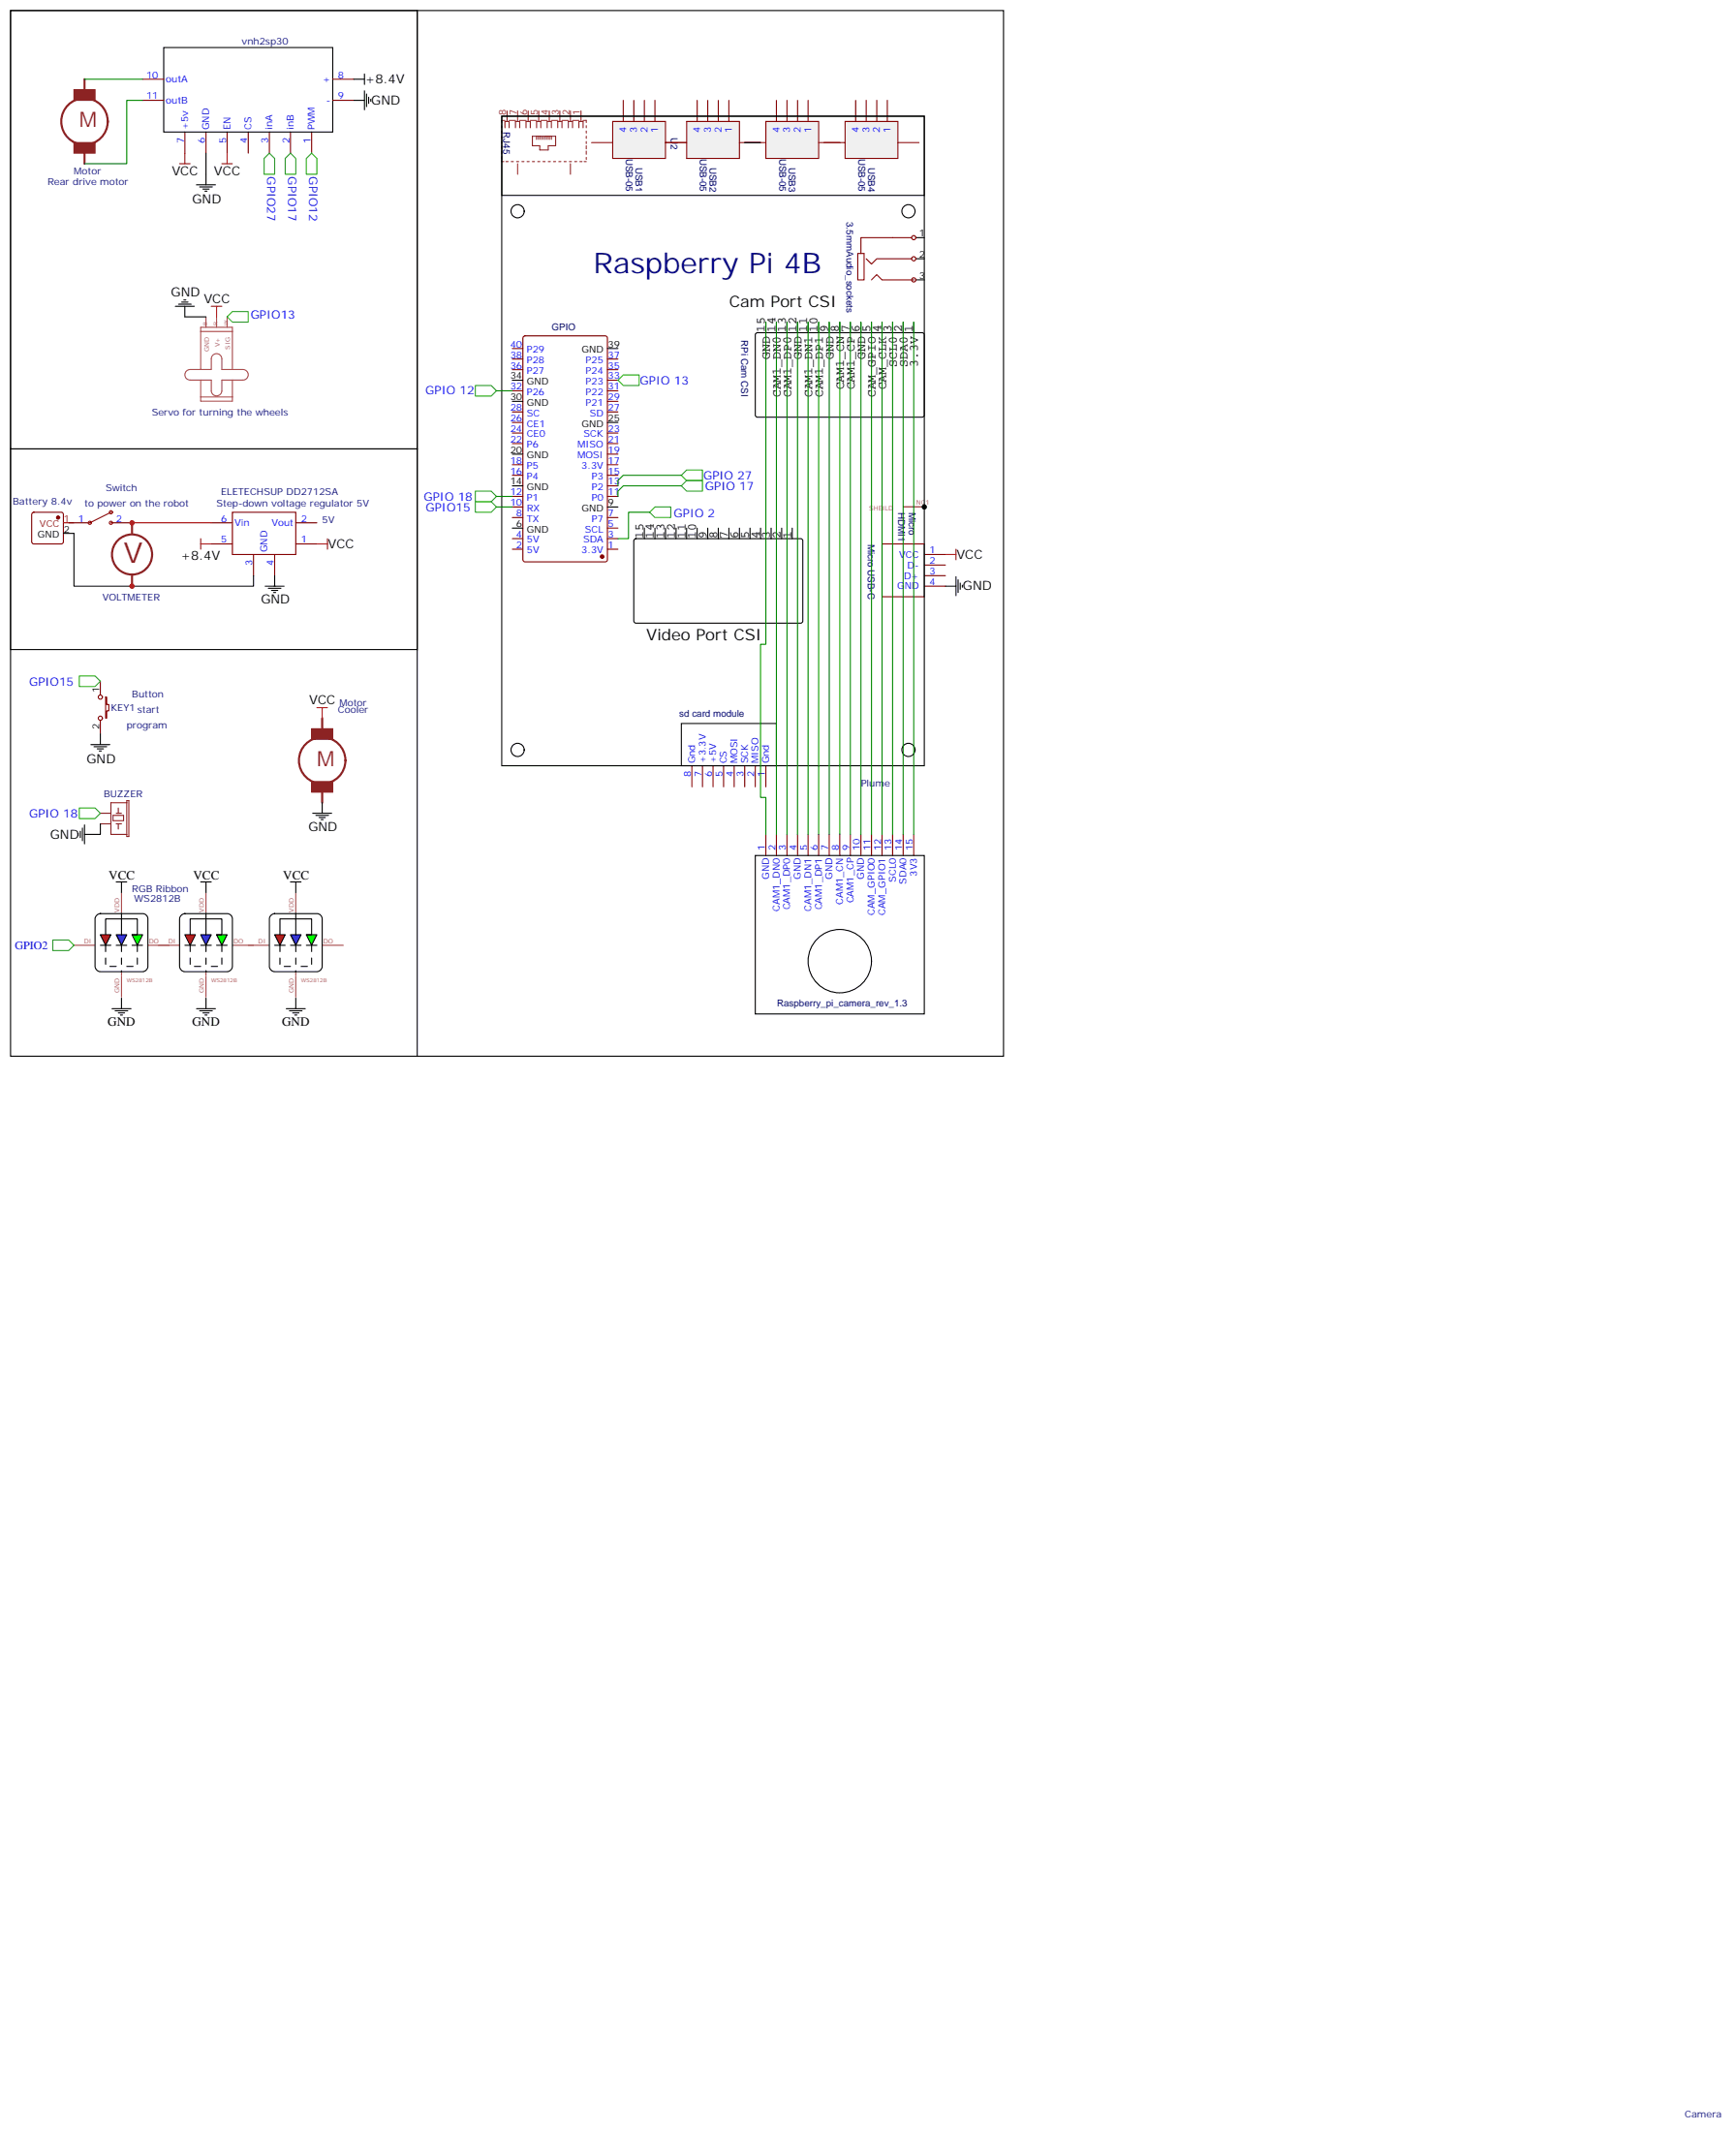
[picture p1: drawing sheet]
<svg xmlns="http://www.w3.org/2000/svg" width="580mm" height="712mm" viewBox="0 0 580 712" stroke-linecap="round" stroke-linejoin="round" font-family="sans-serif">
<path d="M10.8 171.3l.5-.2h9.2l.5 .2 .2 .5v9.2l-.3 .5-.4 .2h-9.2l-.5-.3-.2-.4v-9.2zM70.6 174.6h7M77.6 171.1h21.2v14.1h-21.2zM98.8 174.6h7M70.6 181.7h7M84.7 185.2v7.1M91.7 185.2v7.1M98.8 181.7h7" fill="none" stroke="#870000" stroke-width=".35"/>
<circle cx="19.4" cy="172.9" r=".53" fill="#870000" stroke="#870000" stroke-width=".35"/>
<path d="M21.2 174.6h3.5" fill="none" stroke="#f00" stroke-width=".35"/>
<path d="M21.2 178.2h3.5" fill="none" stroke="#000" stroke-width=".35"/>
<path d="M44.1 174.6v3.6M44.1 192.3v3.5" fill="none" stroke="#8c2424" stroke-width=".71"/>
<g fill="#8c2424">
<circle cx="44.1" cy="174.6" r=".18"/>
<circle cx="44.1" cy="195.8" r=".18"/>
</g>
<g fill="none" stroke="#8c2424" stroke-width=".71">
<circle cx="28.2" cy="40.6" r="7.8"/>
<circle cx="44.1" cy="185.2" r="6.7"/>
</g>
<g fill="none" stroke="#870000" stroke-width=".35">
<path d="M255.8 278.7v7.1M259.3 278.7v7.1M262.8 278.7v7.1M266.3 278.7v7.1M269.9 278.7v7.1M273.4 278.7v7.1M276.9 278.7v7.1M280.5 278.7v7.1M284 278.7v7.1M287.5 278.7v7.1M291 278.7v7.1M294.6 278.7v7.1"/>
<path d="M298.1 278.7v7.1M301.6 278.7v7.1M305.2 278.7v7.1"/>
</g>
<g fill="none" stroke="#000" stroke-width=".35">
<path d="M252.2 285.8h56.5v52.9h-56.5z"/>
<circle cx="280.5" cy="321" r="10.6"/>
</g>
<g fill="#8c2424" stroke="#8c2424" stroke-width=".35">
<path d="M24.7 47.6h7v3.6h-7z"/>
<path d="M24.7 30h7v3.5h-7z"/>
</g>
<circle cx="28.2" cy="30" r=".18" fill="#8c2424"/>
<g fill="none" stroke="#8c2424" stroke-width=".71">
<path d="M28.2 26.5v3.5M28.2 51.2v3.5"/>
<circle cx="107.6" cy="254" r="7.8"/>
</g>
<g fill="#8c2424" stroke="#8c2424" stroke-width=".35">
<path d="M104.1 261.1h7v3.5h-7z"/>
<path d="M104.1 243.4h7v3.5h-7z"/>
</g>
<circle cx="107.6" cy="243.4" r=".18" fill="#8c2424"/>
<path d="M107.6 239.9v3.5M107.6 264.6v3.5" fill="none" stroke="#8c2424" stroke-width=".71"/>
<g fill="none" stroke="#870000" stroke-width=".35">
<path d="M298.1 79.4h7.1M289.3 86.4l1.7 1.8 1.8-1.8h12.4M22.9 174.6h7.1M37 174.6h7.1M33.5 227.5v4.6M35.3 232.8h.3v2.5h.7v2.1h-.7v2.5h-.3zM33.5 240.6v4.6"/>
<circle cx="33.5" cy="232.8" r=".71"/>
<circle cx="33.5" cy="239.9" r=".71"/>
</g>
<g fill="none" stroke="#900" stroke-width=".35">
<path d="M37 171.1l-7 3.5"/>
<circle cx="30" cy="174.6" r=".53"/>
<circle cx="37" cy="174.6" r=".53"/>
<circle cx="37" cy="171.1" r=".53"/>
</g>
<path d="M67 110.7h10.6M68.8 105.8v3.5M72.3 105.8v3.5M75.8 105.8v3.5M62.3 123.9l1.2-.5h7.1v-3.5a1.76 1.76 0 0 1 1.7-1.8 1.76 1.76 0 0 1 1.8 1.8v3.5h7a1.76 1.76 0 0 1 1.8 1.8 1.76 1.76 0 0 1-1.8 1.7h-7v3.6a1.76 1.76 0 0 1-1.8 1.7 1.76 1.76 0 0 1-1.7-1.7v-3.6h-7.1a1.76 1.76 0 0 1-1.6-1 1.76 1.76 0 0 1 .4-2zM67 123.4v-14.1h10.6v14.1M67 126.9v7.1h10.6v-7.1M67 132.6h10.6" fill="none" stroke="#a64a4a" stroke-width=".35"/>
<path d="M33.5 271.6h3.5M33.5 275.2h3.5M37.7 272.3h3.6v1.8h-3.6zM38.8 271.6h1.8M38.8 275.2h1.8M39.5 269.9v1.7M39.5 275.2v1.7M42.3 268.1h-5.3v10.6h5.3M42.3 267.4h.7v12h-.7z" fill="none" stroke="#8c2424" stroke-width=".35"/>
<path d="M305.2 79.4h3.5M305.2 86.4h3.5M305.2 93.5h3.5" fill="none" stroke="#000" stroke-width=".35"/>
<g fill="#f0f0f0" stroke="#870000" stroke-width=".35">
<circle cx="305.2" cy="79.4" r=".71"/>
<circle cx="305.2" cy="86.4" r=".71"/>
<circle cx="305.2" cy="93.5" r=".71"/>
</g>
<g fill="none" stroke="#870000" stroke-width=".35">
<path d="M298.1 79.4h-10.6v5.3h-1v8.8h2.1v-8.8h-1.1M291 93.5l1.8-1.8 1.8 1.8h10.6M294.6 181.7h14.1v17.6h-14.1zM308.7 185.2h7M308.7 188.7h7M308.7 192.3h7M308.7 195.8h7M231.1 255.8v7M234.6 255.8v7M238.1 255.8v7M241.7 255.8v7M245.2 255.8v7"/>
<path d="M248.7 255.8v7M252.2 255.8v7M255.8 255.8v7"/>
</g>
<path d="M301.7 169.3h7" fill="none" stroke="#a64a4a" stroke-width=".35"/>
<path d="M227.5 241.7h31.8v14.1h-31.8z" fill="none" stroke="#000" stroke-width=".35"/>
<g fill="none" stroke="#8c2424" stroke-width=".35">
<path d="M169.3 37v3.6M172.9 37v3.6M176.4 37v3.6M179.9 37v3.6M183.4 37v3.6M187 37v3.6M190.5 37v3.6M194 37v3.6M167.6 42v.7M167.6 43.7v.8M167.6 45.5v.7M167.6 47.3v.7"/>
<path d="M167.6 48.7v1M167.6 50.4v1.1M167.6 52.2v1.1M167.6 53.6v.4h.7M168.6 40.2h-1v.7M168.6 42.7v-2.1h1.4v2.1M169 54h.7M170 40.2h2.2M170.7 54h.7M172.2 42.7v-2.1h1.4v2.1M172.5 54h.7M172.9 54.7v3.5"/>
<path d="M173.6 40.2h2.1M174.3 54h.7M175.7 42.7v-2.1h1.4v2.1M176 54h.7M177.1 40.2h2.1M177.8 54h.7M177.8 45.5h7.8v3.2h-2.5v1.4h-2.8v-1.4h-2.5zM179.2 42.7v-2.1h1.4v2.1M179.2 45.5v1.1M179.6 54h.7M179.9 45.5v1.1M180.6 40.2h2.1"/>
<path d="M180.6 45.5v1.1M181.3 54h.7M181.3 45.5v1.1M182 45.5v1.1M182.7 42.7v-2.1h1.4v2.1M182.7 45.5v1.1M183.1 54h.7M183.4 45.5v1.1M184.1 40.2h2.2M184.1 45.5v1.1M184.9 54h.7M186.3 42.7v-2.1h1.4v2.1"/>
<path d="M186.6 54h.7M187.7 40.2h2.1M188.4 54h.7M189.8 42.7v-2.1h1.4v2.1M190.1 54h.8M190.5 54.7v3.5M191.2 40.2h2.1M191.9 54h.7M193.3 42.7v-2.1h1.4v2.1M193.7 54h.7M194.7 40.2h1.1v.7M195.1 54h.7"/>
<path d="M195.8 42v.7M195.8 43.7v.8M195.8 45.5v.7M195.8 47.3v.7M195.8 48.7v1M195.8 50.4v1.1M195.8 52.6v.7"/>
</g>
<path d="M204.6 40.6h17.6v12.3h-17.6z" fill="#f0f0f0" stroke="#870000" stroke-width=".35"/>
<path d="M208.1 33.5v7.1M211.7 33.5v7.1M215.2 33.5v7.1M218.7 33.5v7.1M197.6 47.6h7M222.2 47.6h7.1" fill="none" stroke="#870000" stroke-width=".35"/>
<path d="M229.3 40.6h17.6v12.3h-17.6z" fill="#f0f0f0" stroke="#870000" stroke-width=".35"/>
<path d="M232.8 33.5v7.1M236.4 33.5v7.1M239.9 33.5v7.1M243.4 33.5v7.1M222.2 47.6h7.1M246.9 47.6h7.1" fill="none" stroke="#870000" stroke-width=".35"/>
<path d="M255.8 40.6h17.6v12.3h-17.6z" fill="#f0f0f0" stroke="#870000" stroke-width=".35"/>
<path d="M259.3 33.5v7.1M262.8 33.5v7.1M266.3 33.5v7.1M269.9 33.5v7.1M248.7 47.6h7.1M273.4 47.6h7.1" fill="none" stroke="#870000" stroke-width=".35"/>
<path d="M282.2 40.6h17.7v12.3h-17.7z" fill="#f0f0f0" stroke="#870000" stroke-width=".35"/>
<g fill="none" stroke="#870000" stroke-width=".35">
<path d="M47.6 26.5h7.1M47.6 33.5h7.1M111.1 26.5h7.1M111.1 33.5h7.1M285.8 33.5v7.1M289.3 33.5v7.1M292.8 33.5v7.1M296.3 33.5v7.1M61.7 44.1v7.1M68.8 44.1v7.1M75.8 44.1v7.1M82.9 44.1v7.1"/>
<path d="M90 44.1v7.1M97 44.1v7.1M104.1 44.1v7.1M275.2 47.6h7M299.9 47.6h7M171.1 119.9h3.5M171.1 116.4h3.5M174.9 112.4l.4-.2h26.8l.7 .4v74.4l-.4 .6-27.1 .1-.6-.5-.1-74.3zM202.8 119.9h3.6M171.1 137.6h3.5M171.1 130.5h3.5M171.1 123.5h3.5"/>
<path d="M202.8 137.6h3.6M202.8 134.1h3.6M202.8 130.5h3.6M202.8 127h3.6M202.8 123.5h3.6M171.1 158.8h3.5M171.1 155.2h3.5M171.1 148.2h3.5M171.1 144.6h3.5M171.1 141.1h3.5M202.8 158.8h3.6M202.8 155.2h3.6"/>
<path d="M202.8 151.7h3.6M202.8 148.2h3.6M202.8 144.6h3.6M171.1 179.9h3.5M171.1 172.9h3.5M171.1 165.8h3.5M171.1 169.3h3.5M202.8 179.9h3.6M202.8 176.4h3.6M202.8 172.9h3.6M202.8 165.8h3.6M202.8 162.3h3.6"/>
<path d="M171.1 183.4h3.5M202.8 183.4h3.6"/>
</g>
<g fill="none" stroke="#000" stroke-width=".35">
<path d="M3.5 3.5h331.6v349.3h-331.6zM3.5 3.5h135.8v146.4h-135.8zM54.7 15.9h56.4v28.2h-56.4zM139.3 3.5v349.3M118.2 33.5h3.5M118.2 26.5h3.5M121.7 24.7v3.5M121.7 30.3v6.4M122.4 31.4v4.2M123.1 32.5v2.1M123.8 33.2v.7M167.6 38.8h141.1v217h-141.1z"/>
<path d="M167.6 38.8h141.1v26.5h-141.1zM68.8 51.2v10.5M248.7 47.6h5.3M65.6 61.7h6.4M66.7 62.4h4.2M67.7 63.1h2.1M68.4 63.9h.7M58.6 102.3h6.3M59.6 101.6h4.3M60.7 100.9h2.1M61.4 100.2h.7M61.7 102.3v3.5h7.1"/>
<path d="M202.8 116.4h3.6M252.5 111.3l.4-.2 55.3 .1 .5 .6-.1 27.1-.6 .4h-55.3l-.5-.7v-26.8zM255.8 107.6v3.5M259.3 107.6v3.5M262.8 107.6v3.5M266.3 107.6v3.5M269.9 107.6v3.5M273.4 107.6v3.5M276.9 107.6v3.5M280.5 107.6v3.5M284 107.6v3.5M287.5 107.6v3.5"/>
<path d="M291 107.6v3.5M294.6 107.6v3.5M298.1 107.6v3.5M301.6 107.6v3.5M305.2 107.6v3.5M171.1 127h3.5M171.1 134.1h3.5M3.5 149.9h135.8v67.1h-135.8zM171.1 151.7h3.5M202.8 141.1h3.6M24.7 178.2v17.6h60v-3.5M171.1 162.3h3.5"/>
<path d="M171.1 176.4h3.5M202.8 169.3h3.6M215.2 176.4v3.5M218.7 176.4v3.5M222.2 176.4v3.5M225.8 176.4v3.5M229.3 176.4v3.5M232.8 176.4v3.5M236.4 176.4v3.5M239.9 176.4v3.5M243.4 176.4v3.5M246.9 176.4v3.5"/>
<path d="M250.5 176.4v3.5M254 176.4v3.5M257.5 176.4v3.5M261.1 176.4v3.5M264.6 176.4v3.5M88.5 195.8h6.4M89.6 196.5h4.2M90.7 197.2h2.1M91.4 197.9h.7M91.7 192.3v3.5M211.9 180.1l.5-.2 55.3 .1 .4 .6-.1 27.1-.6 .4h-55.3l-.4-.7v-26.8zM315.7 195.8h3.6"/>
<path d="M319.3 192.6v6.4M320 193.7v4.2M320.7 194.7v2.2M321.4 195.4v.7M30.3 248.7h6.4M31.4 249.4h4.2M32.5 250.1h2.1M33.2 250.8h.7M33.5 245.2v3.5M26.1 278.3v.7M26.8 277.6v2.2M27.5 276.6v4.2"/>
<path d="M28.2 275.5v6.4M33.5 275.2v3.5h-5.3M104.4 271.6h6.4M105.5 272.3h4.2M106.5 273h2.2M107.2 273.8h.7M107.6 268.1v3.5M32.3 305.7l1.2-.5h14.1l1.3 .5 .5 1.2v15.9l-.6 1.2-1.2 .6h-14.1l-1.2-.6-.6-1.2v-15.9z"/>
<circle cx="172.9" cy="70.6" r="2.2"/>
<circle cx="303.4" cy="70.6" r="2.2"/>
<circle cx="172.9" cy="250.5" r="2.2"/>
<circle cx="303.4" cy="250.5" r="2.2"/>
</g>
<circle cx="201.1" cy="185.9" r=".53" fill="#870000" stroke="#870000" stroke-width=".35"/>
<g fill="none" stroke="#008700" stroke-width=".35">
<path d="M28.2 26.5h19.4M47.6 33.5h-5.3v21.2h-14.1M255.8 107.6v107.6h-1.8v51.1h1.8v12.4M259.3 107.6v171.1M262.8 107.6v171.1M266.3 107.6v171.1M269.9 107.6v171.1M273.4 107.6v171.1M276.9 107.6v171.1M280.5 107.6v171.1M284 107.6v171.1M287.5 107.6v171.1"/>
<path d="M291 107.6v171.1M294.6 107.6v171.1M298.1 107.6v171.1M301.6 107.6v171.1M305.2 107.6v171.1M165.8 130.5h5.3M227.5 158.8h-19.4l-1.7 1.7v1.8M165.8 165.8h5.3M165.8 169.3h5.3M227.5 162.3h-19.4l-1.7 1.7v1.8"/>
</g>
<path d="M88.2 52.9l1.8-1.7 1.7 1.7v5.3h-3.5zM95.2 52.9l1.8-1.7 1.8 1.7v5.3h-3.6zM102.3 52.9l1.8-1.7 1.7 1.7v5.3h-3.5zM77.6 104.1h5.3v3.5h-5.3l-1.8-1.8zM158.7 128.8h5.3l1.8 1.7-1.8 1.8h-5.3zM208.1 125.2h5.3v3.6h-5.3l-1.7-1.8zM227.5 158.8l1.8-1.8h5.3v3.5h-5.3zM158.7 164h5.3l1.8 1.8-1.8 1.8h-5.3zM158.7 167.6h5.3l1.8 1.7-1.8 1.8h-5.3zM227.5 162.3l1.8-1.8h5.3v3.5h-5.3zM26.5 225.8h5.2l1.8 1.7-1.8 1.8h-5.2zM26.5 269.9h5.2l1.8 1.7-1.8 1.8h-5.2z" fill="none" stroke="#3c0" stroke-width=".35"/>
<g fill="none" stroke="#c00" stroke-width=".35">
<path d="M60 54.7h3.5M61.7 51.2v3.5M74.1 54.7h3.5M75.8 51.2v3.5M70.6 102.3h3.5M72.3 102.3v3.5M44.1 174.6h26.5M67 179.9v3.5M109.4 179.9v3.5M67 181.7h3.6M105.8 181.7h3.6M315.7 185.2h3.6"/>
<path d="M319.3 183.4v3.6M105.8 236.4h3.6M107.6 236.4v3.5"/>
</g>
<path d="M40.6 298.1v6.9M24.7 315.7h6.9M49.5 315.7h6.9M40.6 324.4v1.5M40.6 326.1v6.9" fill="none" stroke="#a64a4a" stroke-width=".35"/>
<path d="M33.5 312.2h3.5l-1.7 3.5z" fill="#f00" stroke="#000" stroke-width=".35"/>
<path d="M33.5 315.7h3.5M38.8 315.7h3.5" fill="none" stroke="#000" stroke-width=".35"/>
<path d="M38.8 312.2h3.5l-1.7 3.5z" fill="#00f" stroke="#000" stroke-width=".35"/>
<path d="M44.1 315.7h3.5" fill="none" stroke="#000" stroke-width=".35"/>
<path d="M44.1 312.2h3.5l-1.7 3.5z" fill="#0f0" stroke="#000" stroke-width=".35"/>
<path d="M38.8 294.6h3.5M40.6 294.6v3.5M35.3 312.2v-5.3h10.6v5.3h-1.8M40.6 305.2v7M60.6 305.7l1.1-.5h14.1l1.3 .5 .5 1.2v15.9l-.6 1.2-1.2 .6h-14.1l-1.2-.6-.5-1.2v-15.9zM37.4 336.9h6.3M38.5 337.6h4.2M39.5 338.3h2.1M40.2 339h.7M40.6 333.4v3.5" fill="none" stroke="#000" stroke-width=".35"/>
<path d="M35.3 315.7v7.1h5.3M40.6 315.7v8.9M45.9 315.7v7.1h-5.3" fill="none" stroke="#000" stroke-width=".35" stroke-dasharray="2.1 2.1"/>
<path d="M217 171.1l1.7-1.8h5.3v3.6h-5.3zM17.6 314h5.3l1.8 1.7-1.8 1.8h-5.3z" fill="none" stroke="#3c0" stroke-width=".35"/>
<path d="M217 171.1h-7.1v8.8h-3.5" fill="none" stroke="#008700" stroke-width=".35"/>
<path d="M68.8 298.1v6.9M52.9 315.7h7M77.7 315.7h7M68.8 324.4v1.5M68.8 326.1v6.9" fill="none" stroke="#a64a4a" stroke-width=".35"/>
<path d="M61.7 312.2h3.6l-1.8 3.5z" fill="#f00" stroke="#000" stroke-width=".35"/>
<path d="M61.7 315.7h3.6M67 315.7h3.6" fill="none" stroke="#000" stroke-width=".35"/>
<path d="M67 312.2h3.6l-1.8 3.5z" fill="#00f" stroke="#000" stroke-width=".35"/>
<path d="M72.3 315.7h3.5" fill="none" stroke="#000" stroke-width=".35"/>
<path d="M72.3 312.2h3.5l-1.7 3.5z" fill="#0f0" stroke="#000" stroke-width=".35"/>
<path d="M63.5 312.2v-5.3h10.6v5.3h-1.8M68.8 305.2v7M90.5 305.7l1.2-.5h14.1l1.3 .5 .5 1.2v15.9l-.6 1.2-1.2 .6h-14.1l-1.2-.6-.5-1.2v-15.9z" fill="none" stroke="#000" stroke-width=".35"/>
<path d="M63.5 315.7v7.1h5.3M68.8 315.7v8.9M74.1 315.7v7.1h-5.3" fill="none" stroke="#000" stroke-width=".35" stroke-dasharray="2.1 2.1"/>
<path d="M98.8 298.1v6.9M82.9 315.7h6.9M107.7 315.7h7M98.8 324.4v1.5M98.8 326.1v6.9" fill="none" stroke="#a64a4a" stroke-width=".35"/>
<path d="M91.7 312.2h3.5l-1.7 3.5z" fill="#f00" stroke="#000" stroke-width=".35"/>
<path d="M91.7 315.7h3.5M97 315.7h3.5" fill="none" stroke="#000" stroke-width=".35"/>
<path d="M97 312.2h3.5l-1.7 3.5z" fill="#00f" stroke="#000" stroke-width=".35"/>
<path d="M102.3 315.7h3.5" fill="none" stroke="#000" stroke-width=".35"/>
<path d="M102.3 312.2h3.5l-1.7 3.5z" fill="#0f0" stroke="#000" stroke-width=".35"/>
<g fill="none" stroke="#000" stroke-width=".35">
<path d="M67 294.6h3.6M68.8 294.6v3.5M97 294.6h3.5M98.8 294.6v3.5M93.5 312.2v-5.3h10.6v5.3h-1.8M98.8 305.2v7M65.6 336.9h6.4M66.7 337.6h4.2M67.7 338.3h2.1M68.4 339h.7M68.8 333.4v3.5M95.6 336.9h6.4"/>
<path d="M96.7 337.6h4.2M97.7 338.3h2.1M98.4 339h.7M98.8 333.4v3.5"/>
</g>
<path d="M93.5 315.7v7.1h5.3M98.8 315.7v8.9M104.1 315.7v7.1h-5.3" fill="none" stroke="#000" stroke-width=".35" stroke-dasharray="2.1 2.1"/>
<g fill="#c00">
<circle cx="44.1" cy="174.6" r=".88"/>
<circle cx="44.1" cy="195.8" r=".88"/>
</g>
<circle cx="308.7" cy="169.3" r=".88" fill="#000"/>
<text font-size="9.5" fill="#000080" x="198.2" y="91.1">Raspberry Pi 4B</text>
<text font-size="9.5" fill="#8d2323" x="41.3" y="188">V</text>
<g font-size="7.1" fill="#8d2323">
<text x="26.5" y="42.3">M</text>
<text x="105.8" y="255.8">M</text>
</g>
<g font-size="5.3">
<text x="243.5" y="102.7">Cam Port CSI</text>
<text x="215.9" y="213.8">Video Port CSI</text>
</g>
<g font-size="4.2">
<text x="121.9" y="27.9">+8.4V</text>
<text x="124" y="34.9">GND</text>
<text x="57.4" y="58.6">VCC</text>
<text x="71.5" y="58.6">VCC</text>
<text x="64.2" y="67.8">GND</text>
<text x="57.1" y="99.1">GND</text>
<text x="68.1" y="101.2">VCC</text>
<text x="255.4" y="110.9" transform="rotate(-90 255.4 110.9)">15</text>
<text x="258.9" y="110.9" transform="rotate(-90 258.9 110.9)">14</text>
<text x="262.5" y="110.9" transform="rotate(-90 262.5 110.9)">13</text>
<text x="266" y="110.9" transform="rotate(-90 266 110.9)">12</text>
<text x="269.5" y="110.9" transform="rotate(-90 269.5 110.9)">11</text>
<text x="273" y="110.9" transform="rotate(-90 273 110.9)">10</text>
<text x="276.6" y="110.9" transform="rotate(-90 276.6 110.9)">9</text>
<text x="280.1" y="110.9" transform="rotate(-90 280.1 110.9)">8</text>
<text x="283.6" y="110.9" transform="rotate(-90 283.6 110.9)">7</text>
<text x="287.2" y="110.9" transform="rotate(-90 287.2 110.9)">6</text>
<text x="290.7" y="110.9" transform="rotate(-90 290.7 110.9)">5</text>
<text x="294.2" y="110.9" transform="rotate(-90 294.2 110.9)">4</text>
<text x="297.7" y="110.9" transform="rotate(-90 297.7 110.9)">3</text>
<text x="301.3" y="110.9" transform="rotate(-90 301.3 110.9)">2</text>
<text x="304.8" y="110.9" transform="rotate(-90 304.8 110.9)">1</text>
<text x="257.2" y="120.1" transform="rotate(-90 257.2 120.1)">GND</text>
<text x="267.8" y="120.1" transform="rotate(-90 267.8 120.1)">GND</text>
<text x="278.3" y="120.1" transform="rotate(-90 278.3 120.1)">GND</text>
<text x="288.9" y="120.1" transform="rotate(-90 288.9 120.1)">GND</text>
<text x="299.5" y="122.6" transform="rotate(-90 299.5 122.6)">SCL0</text>
<text x="303" y="122.6" transform="rotate(-90 303 122.6)">SDA0</text>
<text x="306.6" y="122.6" transform="rotate(-90 306.6 122.6)">3.3V</text>
<text x="281.9" y="130.2" transform="rotate(-90 281.9 130.2)">CAM1_CN</text>
<text x="285.4" y="130.2" transform="rotate(-90 285.4 130.2)">CAM1_CP</text>
<text x="296" y="130.2" transform="rotate(-90 296 130.2)">CAM_CLK</text>
<text x="260.7" y="132.8" transform="rotate(-90 260.7 132.8)">CAM1_DN0</text>
<text x="264.2" y="132.8" transform="rotate(-90 264.2 132.8)">CAM1_DP0</text>
<text x="271.3" y="132.8" transform="rotate(-90 271.3 132.8)">CAM1_DN1</text>
<text x="274.8" y="132.8" transform="rotate(-90 274.8 132.8)">CAM1_DP1</text>
<text x="292.5" y="132.8" transform="rotate(-90 292.5 132.8)">CAM_GPIO</text>
<text x="214.8" y="179.7" transform="rotate(-90 214.8 179.7)">15</text>
<text x="218.4" y="179.7" transform="rotate(-90 218.4 179.7)">14</text>
<text x="221.9" y="179.7" transform="rotate(-90 221.9 179.7)">13</text>
<text x="225.4" y="179.7" transform="rotate(-90 225.4 179.7)">12</text>
<text x="229" y="179.7" transform="rotate(-90 229 179.7)">11</text>
<text x="232.5" y="179.7" transform="rotate(-90 232.5 179.7)">10</text>
<text x="236" y="179.7" transform="rotate(-90 236 179.7)">9</text>
<text x="239.5" y="179.7" transform="rotate(-90 239.5 179.7)">8</text>
<text x="243.1" y="179.7" transform="rotate(-90 243.1 179.7)">7</text>
<text x="246.6" y="179.7" transform="rotate(-90 246.6 179.7)">6</text>
<text x="250.1" y="179.7" transform="rotate(-90 250.1 179.7)">5</text>
<text x="253.6" y="179.7" transform="rotate(-90 253.6 179.7)">4</text>
<text x="257.2" y="179.7" transform="rotate(-90 257.2 179.7)">3</text>
<text x="260.7" y="179.7" transform="rotate(-90 260.7 179.7)">2</text>
<text x="264.2" y="179.7" transform="rotate(-90 264.2 179.7)">1</text>
<text x="109.5" y="183.1">VCC</text>
<text x="60.3" y="186.8">+8.4V</text>
<text x="319.4" y="186.6">VCC</text>
<text x="321.6" y="197.2">GND</text>
<text x="87.1" y="201.4">GND</text>
<text x="103.2" y="235.3">VCC</text>
<text x="28.9" y="254.8">GND</text>
<text x="16.8" y="280.1">GND</text>
<text x="103" y="277.7">GND</text>
<text x="36.3" y="293.9">VCC</text>
<text x="64.6" y="293.9">VCC</text>
<text x="94.5" y="293.9">VCC</text>
<text x="36" y="342.5">GND</text>
<text x="64.2" y="342.5">GND</text>
<text x="94.2" y="342.5">GND</text>
</g>
<g font-size="3.9" fill="#00f">
<text x="89.2" y="59" transform="rotate(90 89.2 59)">GPIO27</text>
<text x="96.3" y="59" transform="rotate(90 96.3 59)">GPIO17</text>
<text x="103.3" y="59" transform="rotate(90 103.3 59)">GPIO12</text>
<text x="83.7" y="106.4">GPIO13</text>
<text x="142.1" y="131.8">GPIO 12</text>
<text x="213.7" y="128.3">GPIO 13</text>
<text x="234.9" y="160.1">GPIO 27</text>
<text x="141.5" y="167.3">GPIO 18</text>
<text x="235.5" y="163.8">GPIO 17</text>
<text x="142.2" y="170.8">GPIO15</text>
<text x="225" y="172.6">GPIO 2</text>
<text x="9.7" y="229">GPIO15</text>
<text x="9.7" y="273.1">GPIO 18</text>
<text x="5" y="317">GPIO2</text>
</g>
<g font-size="3.2" fill="#000080">
<text x="80.7" y="14.8">vnh2sp30</text>
<text x="168.1" y="44.1" transform="rotate(90 168.1 44.1)">RJ45</text>
<text x="224" y="45.9" transform="rotate(90 224 45.9)">U2</text>
<text x="209.1" y="52.9" transform="rotate(90 209.1 52.9)">USB-05</text>
<text x="233.8" y="52.9" transform="rotate(90 233.8 52.9)">USB-05</text>
<text x="260.2" y="52.9" transform="rotate(90 260.2 52.9)">USB-05</text>
<text x="286.7" y="52.9" transform="rotate(90 286.7 52.9)">USB-05</text>
<text x="24.7" y="58.2">Motor</text>
<text x="212.3" y="55.8" transform="rotate(90 212.3 55.8)">USB1</text>
<text x="237" y="55.8" transform="rotate(90 237 55.8)">USB2</text>
<text x="263.5" y="55.8" transform="rotate(90 263.5 55.8)">USB3</text>
<text x="289.9" y="55.8" transform="rotate(90 289.9 55.8)">USB4</text>
<text x="15.9" y="61.7">Rear drive motor</text>
<text x="282.8" y="74.1" transform="rotate(90 282.8 74.1)">3.5mmAudio_sockets</text>
<text x="184.3" y="110.4">GPIO</text>
<text x="247.6" y="113.7" transform="rotate(90 247.6 113.7)">RPi Cam CSI</text>
<text x="50.7" y="138.6">Servo for turning the wheels</text>
<text x="35.3" y="164">Switch</text>
<text x="73.8" y="165.2">ELETECHSUP DD2712SA</text>
<text x="4.3" y="168.7">Battery 8.4v</text>
<text x="28.2" y="169.3">to power on the robot</text>
<text x="72.3" y="169.3">Step-down voltage regulator 5V</text>
<text x="300" y="171.1" transform="rotate(90 300 171.1)">HDMI1</text>
<text x="303.5" y="171.1" transform="rotate(90 303.5 171.1)">Micro</text>
<text x="107.6" y="174.6">5V</text>
<text x="289.8" y="181.7" transform="rotate(90 289.8 181.7)">Micro USB-C</text>
<text x="34.2" y="200.5">VOLTMETER</text>
<text x="44.1" y="232.8">Button</text>
<text x="37" y="237.5">KEY1 start</text>
<text x="112.9" y="238.1">Cooler</text>
<text x="113.4" y="235.9">Motor</text>
<text x="226.9" y="239.3">sd card module</text>
<text x="42.3" y="243.4">program</text>
<text x="287.5" y="262.8">Plume</text>
<text x="34.6" y="266.3">BUZZER</text>
<text x="44.1" y="298.1">RGB Ribbon</text>
<text x="44.8" y="301.1">WS2812B</text>
<text x="259.5" y="336.2">Raspberry_pi_camera_rev_1.3</text>
<text x="562.7" y="707.3">Camera</text>
</g>
<g font-size="3.2" fill="#00f">
<text x="48.9" y="26.1">10</text>
<text x="55.4" y="27.5">outA</text>
<text x="107.8" y="27.5">+</text>
<text x="112.9" y="26.1">8</text>
<text x="48.9" y="33.2">11</text>
<text x="55.4" y="34.6">outB</text>
<text x="109" y="34.6">-</text>
<text x="112.9" y="33.2">9</text>
<text x="61.4" y="47.9" transform="rotate(-90 61.4 47.9)">7</text>
<text x="62.8" y="43.4" transform="rotate(-90 62.8 43.4)">+5v</text>
<text x="68.4" y="47.9" transform="rotate(-90 68.4 47.9)">6</text>
<text x="69.8" y="43.4" transform="rotate(-90 69.8 43.4)">GND</text>
<text x="75.5" y="47.9" transform="rotate(-90 75.5 47.9)">5</text>
<text x="76.9" y="43.4" transform="rotate(-90 76.9 43.4)">EN</text>
<text x="82.5" y="47.9" transform="rotate(-90 82.5 47.9)">4</text>
<text x="84" y="43.4" transform="rotate(-90 84 43.4)">CS</text>
<text x="89.6" y="47.9" transform="rotate(-90 89.6 47.9)">3</text>
<text x="91" y="43.4" transform="rotate(-90 91 43.4)">inA</text>
<text x="96.7" y="47.9" transform="rotate(-90 96.7 47.9)">2</text>
<text x="98.1" y="43.4" transform="rotate(-90 98.1 43.4)">inB</text>
<text x="103.7" y="47.9" transform="rotate(-90 103.7 47.9)">1</text>
<text x="105.1" y="43.4" transform="rotate(-90 105.1 43.4)">PWM</text>
<text x="209.2" y="44.4" transform="rotate(-90 209.2 44.4)">4</text>
<text x="212.7" y="44.4" transform="rotate(-90 212.7 44.4)">3</text>
<text x="216.3" y="44.4" transform="rotate(-90 216.3 44.4)">2</text>
<text x="219.8" y="44.4" transform="rotate(-90 219.8 44.4)">1</text>
<text x="233.9" y="44.4" transform="rotate(-90 233.9 44.4)">4</text>
<text x="237.4" y="44.4" transform="rotate(-90 237.4 44.4)">3</text>
<text x="240.9" y="44.4" transform="rotate(-90 240.9 44.4)">2</text>
<text x="244.5" y="44.4" transform="rotate(-90 244.5 44.4)">1</text>
<text x="260.3" y="44.4" transform="rotate(-90 260.3 44.4)">4</text>
<text x="263.9" y="44.4" transform="rotate(-90 263.9 44.4)">3</text>
<text x="267.4" y="44.4" transform="rotate(-90 267.4 44.4)">2</text>
<text x="270.9" y="44.4" transform="rotate(-90 270.9 44.4)">1</text>
<text x="286.8" y="44.4" transform="rotate(-90 286.8 44.4)">4</text>
<text x="290.3" y="44.4" transform="rotate(-90 290.3 44.4)">3</text>
<text x="293.9" y="44.4" transform="rotate(-90 293.9 44.4)">2</text>
<text x="297.4" y="44.4" transform="rotate(-90 297.4 44.4)">1</text>
<text x="170.4" y="116.1">40</text>
<text x="170.4" y="119.6">38</text>
<text x="175.9" y="117.8">P29</text>
<text x="203" y="119.6">37</text>
<text x="170.4" y="123.1">36</text>
<text x="175.9" y="121.4">P28</text>
<text x="175.9" y="124.9">P27</text>
<text x="195.6" y="124.9">P24</text>
<text x="195.6" y="121.4">P25</text>
<text x="203" y="123.1">35</text>
<text x="170.4" y="130.2">32</text>
<text x="175.9" y="131.9">P26</text>
<text x="195.6" y="131.9">P22</text>
<text x="195.6" y="128.4">P23</text>
<text x="203" y="130.2">31</text>
<text x="203" y="126.6">33</text>
<text x="170.4" y="137.2">28</text>
<text x="195.6" y="135.5">P21</text>
<text x="203" y="137.2">27</text>
<text x="203" y="133.7">29</text>
<text x="170.4" y="140.8">26</text>
<text x="175.9" y="139">SC</text>
<text x="175.9" y="142.5">CE1</text>
<text x="196.9" y="139">SD</text>
<text x="170.4" y="144.3">24</text>
<text x="170.4" y="147.8">22</text>
<text x="175.9" y="146">CE0</text>
<text x="175.9" y="149.6">P6</text>
<text x="192.9" y="149.6">MISO</text>
<text x="195" y="146">SCK</text>
<text x="203" y="147.8">21</text>
<text x="203" y="144.3">23</text>
<text x="170.4" y="154.9">18</text>
<text x="192.9" y="153.1">MOSI</text>
<text x="203" y="154.9">17</text>
<text x="203" y="151.3">19</text>
<text x="170.4" y="158.4">16</text>
<text x="175.9" y="156.6">P5</text>
<text x="175.9" y="160.2">P4</text>
<text x="194.2" y="156.6">3.3V</text>
<text x="197.6" y="160.2">P3</text>
<text x="203" y="161.9">13</text>
<text x="203" y="158.4">15</text>
<text x="170.4" y="165.5">12</text>
<text x="175.9" y="167.2">P1</text>
<text x="197.6" y="167.2">P0</text>
<text x="197.6" y="163.7">P2</text>
<text x="203" y="165.5">11</text>
<text x="170.4" y="169">10</text>
<text x="172.4" y="172.5">8</text>
<text x="175.9" y="170.7">RX</text>
<text x="203" y="172.5">7</text>
<text x="26.2" y="174.3">1</text>
<text x="38.8" y="174.3">2</text>
<text x="73.8" y="174.3">6</text>
<text x="78.3" y="175.7">Vin</text>
<text x="90.7" y="175.7">Vout</text>
<text x="100.5" y="174.3">2</text>
<text x="172.4" y="179.6">4</text>
<text x="175.9" y="174.3">TX</text>
<text x="195.4" y="177.8">SCL</text>
<text x="197.6" y="174.3">P7</text>
<text x="203" y="179.6">3</text>
<text x="203" y="176">5</text>
<text x="73.8" y="181.3">5</text>
<text x="89.3" y="184.5" transform="rotate(-90 89.3 184.5)">GND</text>
<text x="100.5" y="181.3">1</text>
<text x="172.4" y="183.1">2</text>
<text x="175.9" y="181.3">5V</text>
<text x="175.9" y="184.9">5V</text>
<text x="194.2" y="184.9">3.3V</text>
<text x="194.8" y="181.3">SDA</text>
<text x="203" y="183.1">1</text>
<text x="310.4" y="184.9">1</text>
<text x="84.3" y="189" transform="rotate(-90 84.3 189)">3</text>
<text x="91.4" y="189" transform="rotate(-90 91.4 189)">4</text>
<text x="300.3" y="186.3">VCC</text>
<text x="303" y="189.8">D-</text>
<text x="310.4" y="188.4">2</text>
<text x="310.4" y="191.9">3</text>
<text x="299.6" y="196.9">GND</text>
<text x="301.9" y="193.3">D+</text>
<text x="310.4" y="195.4">4</text>
<text x="232.1" y="255.1" transform="rotate(-90 232.1 255.1)">Gnd</text>
<text x="235.7" y="255.1" transform="rotate(-90 235.7 255.1)">+3.3V</text>
<text x="239.2" y="255.1" transform="rotate(-90 239.2 255.1)">+5V</text>
<text x="242.7" y="255.1" transform="rotate(-90 242.7 255.1)">CS</text>
<text x="246.2" y="255.1" transform="rotate(-90 246.2 255.1)">MOSI</text>
<text x="249.8" y="255.1" transform="rotate(-90 249.8 255.1)">SCK</text>
<text x="253.3" y="255.1" transform="rotate(-90 253.3 255.1)">MISO</text>
<text x="256.8" y="255.1" transform="rotate(-90 256.8 255.1)">Gnd</text>
<text x="230.7" y="259.5" transform="rotate(-90 230.7 259.5)">8</text>
<text x="234.2" y="259.5" transform="rotate(-90 234.2 259.5)">7</text>
<text x="237.8" y="259.5" transform="rotate(-90 237.8 259.5)">6</text>
<text x="241.3" y="259.5" transform="rotate(-90 241.3 259.5)">5</text>
<text x="244.8" y="259.5" transform="rotate(-90 244.8 259.5)">4</text>
<text x="248.4" y="259.5" transform="rotate(-90 248.4 259.5)">3</text>
<text x="251.9" y="259.5" transform="rotate(-90 251.9 259.5)">2</text>
<text x="255.4" y="259.5" transform="rotate(-90 255.4 259.5)">1</text>
<text x="255.4" y="284" transform="rotate(-90 255.4 284)">1</text>
<text x="258.9" y="284" transform="rotate(-90 258.9 284)">2</text>
<text x="262.5" y="284" transform="rotate(-90 262.5 284)">3</text>
<text x="266" y="284" transform="rotate(-90 266 284)">4</text>
<text x="269.5" y="284" transform="rotate(-90 269.5 284)">5</text>
<text x="273" y="284" transform="rotate(-90 273 284)">6</text>
<text x="276.6" y="284" transform="rotate(-90 276.6 284)">7</text>
<text x="280.1" y="284" transform="rotate(-90 280.1 284)">8</text>
<text x="283.6" y="284" transform="rotate(-90 283.6 284)">9</text>
<text x="287.2" y="284" transform="rotate(-90 287.2 284)">10</text>
<text x="290.7" y="284" transform="rotate(-90 290.7 284)">11</text>
<text x="294.2" y="284" transform="rotate(-90 294.2 284)">12</text>
<text x="297.7" y="284" transform="rotate(-90 297.7 284)">13</text>
<text x="301.3" y="284" transform="rotate(-90 301.3 284)">14</text>
<text x="304.8" y="284" transform="rotate(-90 304.8 284)">15</text>
<text x="256.8" y="293.7" transform="rotate(-90 256.8 293.7)">GND</text>
<text x="267.4" y="293.7" transform="rotate(-90 267.4 293.7)">GND</text>
<text x="278" y="293.7" transform="rotate(-90 278 293.7)">GND</text>
<text x="288.6" y="293.7" transform="rotate(-90 288.6 293.7)">GND</text>
<text x="306.2" y="292.7" transform="rotate(-90 306.2 292.7)">3V3</text>
<text x="299.2" y="294.6" transform="rotate(-90 299.2 294.6)">SCL0</text>
<text x="302.7" y="295.3" transform="rotate(-90 302.7 295.3)">SDA0</text>
<text x="260.3" y="304.4" transform="rotate(-90 260.3 304.4)">CAM1_DN0</text>
<text x="263.9" y="303.9" transform="rotate(-90 263.9 303.9)">CAM1_DP0</text>
<text x="270.9" y="304.4" transform="rotate(-90 270.9 304.4)">CAM1_DN1</text>
<text x="274.5" y="303.9" transform="rotate(-90 274.5 303.9)">CAM1_DP1</text>
<text x="281.5" y="302.1" transform="rotate(-90 281.5 302.1)">CAM1_CN</text>
<text x="285" y="301.7" transform="rotate(-90 285 301.7)">CAM1_CP</text>
<text x="292.1" y="305.8" transform="rotate(-90 292.1 305.8)">CAM_GPIO0</text>
<text x="295.6" y="305.8" transform="rotate(-90 295.6 305.8)">CAM_GPIO1</text>
</g>
<g font-size="3.2" fill="#8d2323">
<text x="169" y="38.5" transform="rotate(-90 169 38.5)">8</text>
<text x="172.5" y="38.5" transform="rotate(-90 172.5 38.5)">7</text>
<text x="176" y="38.5" transform="rotate(-90 176 38.5)">6</text>
<text x="179.6" y="38.5" transform="rotate(-90 179.6 38.5)">5</text>
<text x="183.1" y="38.5" transform="rotate(-90 183.1 38.5)">4</text>
<text x="186.6" y="38.5" transform="rotate(-90 186.6 38.5)">3</text>
<text x="190.1" y="38.5" transform="rotate(-90 190.1 38.5)">2</text>
<text x="193.7" y="38.5" transform="rotate(-90 193.7 38.5)">1</text>
</g>
<g font-size="3.2">
<text x="306.9" y="79">1</text>
<text x="306.9" y="86.1">2</text>
<text x="306.9" y="93.1">3</text>
<text x="194.3" y="117.8">GND</text>
<text x="203" y="116.1">39</text>
<text x="170.4" y="126.6">34</text>
<text x="175.9" y="128.4">GND</text>
<text x="170.4" y="133.7">30</text>
<text x="175.9" y="135.5">GND</text>
<text x="194.3" y="142.5">GND</text>
<text x="203" y="140.8">25</text>
<text x="170.4" y="151.3">20</text>
<text x="175.9" y="153.1">GND</text>
<text x="170.4" y="161.9">14</text>
<text x="175.9" y="163.7">GND</text>
<text x="194.3" y="170.7">GND</text>
<text x="203" y="169">9</text>
<text x="12.6" y="179.6">GND</text>
<text x="21.3" y="177.8">2</text>
<text x="172.4" y="176">6</text>
<text x="175.9" y="177.8">GND</text>
<text x="33.2" y="231.4" transform="rotate(-90 33.2 231.4)">1</text>
<text x="33.2" y="243.7" transform="rotate(-90 33.2 243.7)">2</text>
</g>
<g font-size="3.2" fill="#f00">
<text x="13.3" y="176">VCC</text>
<text x="21.3" y="174.3">1</text>
</g>
<g font-size="2.1" fill="#a54b4b">
<text x="69.8" y="117.6" transform="rotate(-90 69.8 117.6)">GND</text>
<text x="73.4" y="115.9" transform="rotate(-90 73.4 115.9)">V+</text>
<text x="76.9" y="116.7" transform="rotate(-90 76.9 116.7)">SIG</text>
<text x="290.3" y="170.4">SHEILD</text>
<text x="306" y="168.6">NC1</text>
<text x="39.8" y="304.6" transform="rotate(-90 39.8 304.6)">VDD</text>
<text x="68.1" y="304.6" transform="rotate(-90 68.1 304.6)">VDD</text>
<text x="98.1" y="304.6" transform="rotate(-90 98.1 304.6)">VDD</text>
<text x="28.1" y="315.3">DI</text>
<text x="49.8" y="315.3">DO</text>
<text x="56.3" y="315.3">DI</text>
<text x="78" y="315.3">DO</text>
<text x="86.3" y="315.3">DI</text>
<text x="108" y="315.3">DO</text>
<text x="39.8" y="331.7" transform="rotate(-90 39.8 331.7)">GND</text>
<text x="68.1" y="331.7" transform="rotate(-90 68.1 331.7)">GND</text>
<text x="98.1" y="331.7" transform="rotate(-90 98.1 331.7)">GND</text>
</g>
<g font-size="1.8" fill="#a54b4b">
<text x="69.1" y="108.6" transform="rotate(-90 69.1 108.6)">B</text>
<text x="72.7" y="108.6" transform="rotate(-90 72.7 108.6)">R</text>
<text x="76.2" y="108.6" transform="rotate(-90 76.2 108.6)">W</text>
<text x="42.3" y="328.1">WS2812B</text>
<text x="70.6" y="328.1">WS2812B</text>
<text x="100.5" y="328.1">WS2812B</text>
</g>
</svg>
